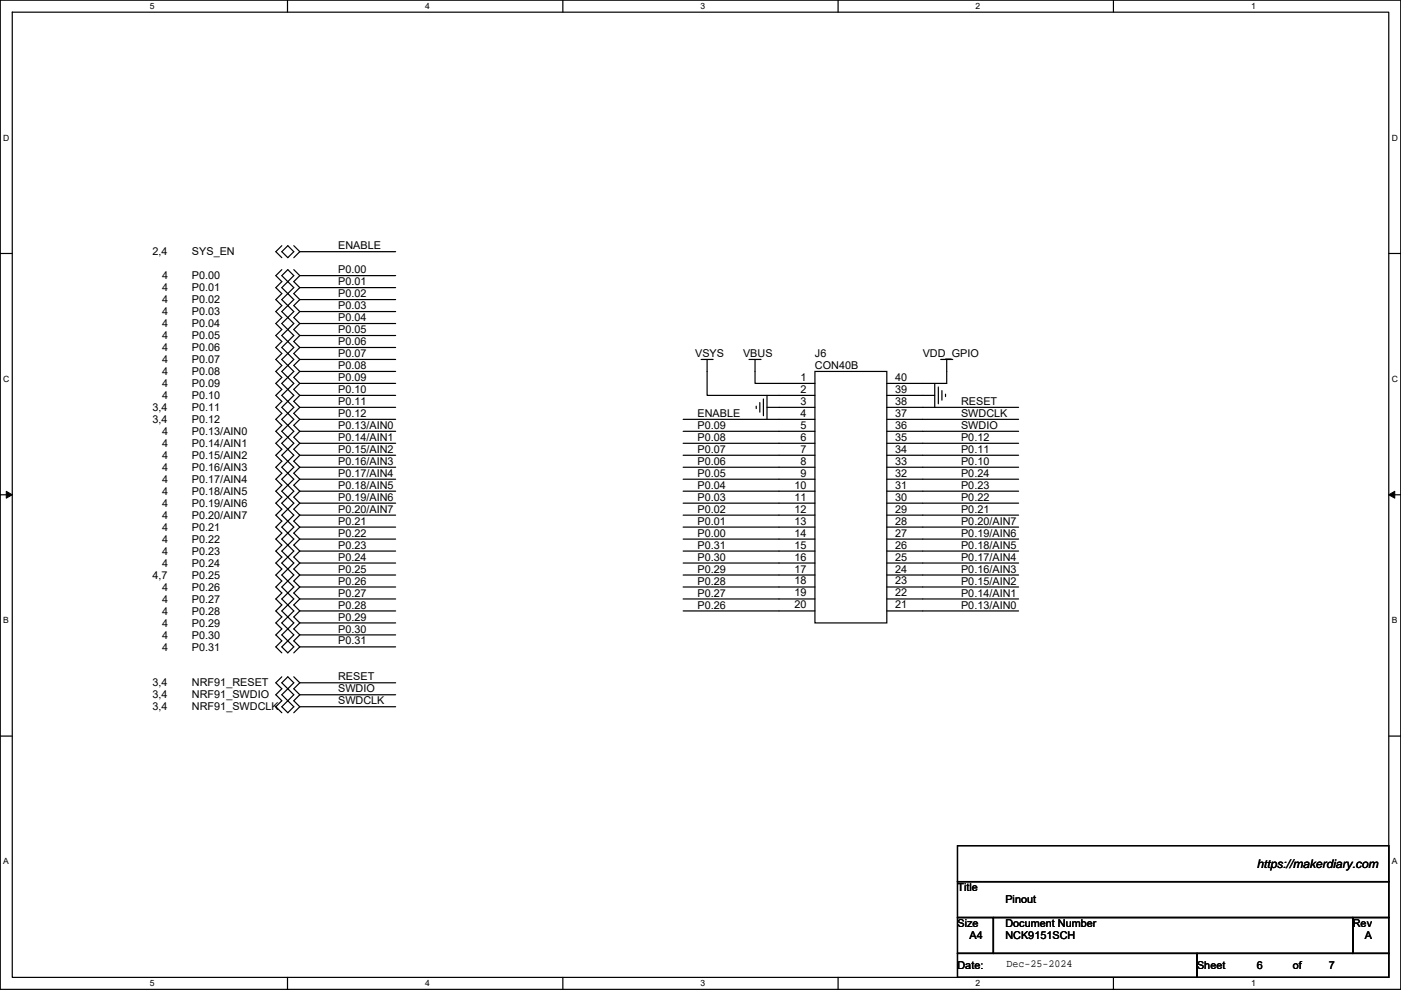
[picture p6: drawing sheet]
<svg xmlns="http://www.w3.org/2000/svg" width="297mm" height="210mm" viewBox="0 0 297 210" stroke-linecap="round" stroke-linejoin="round" font-family="sans-serif">
<path d="M.1 0h296.9v209.8h-296.9zM2.6 2.6h291.8v204.7h-291.8z" fill="none" stroke="#000" stroke-width=".25"/>
<g fill="#fff">
<path d="M31.8 .3h1v2h-1z"/>
<path d="M31.8 207.6h1v2h-1z"/>
</g>
<path d="M61 0v2.6M61 207.3v2.5" fill="none" stroke="#000" stroke-width=".25"/>
<g fill="#fff">
<path d="M90.1 .3h1v2h-1z"/>
<path d="M90.1 207.6h1v2h-1z"/>
</g>
<path d="M119.3 0v2.6M119.3 207.3v2.5" fill="none" stroke="#000" stroke-width=".25"/>
<g fill="#fff">
<path d="M148.5 .3h1v2h-1z"/>
<path d="M148.5 207.6h1v2h-1z"/>
</g>
<path d="M177.7 0v2.6M177.7 207.3v2.5" fill="none" stroke="#000" stroke-width=".25"/>
<g fill="#fff">
<path d="M206.9 .3h1v2h-1z"/>
<path d="M206.9 207.6h1v2h-1z"/>
</g>
<path d="M236.1 0v2.6M236.1 207.3v2.5" fill="none" stroke="#000" stroke-width=".25"/>
<g fill="#fff">
<path d="M265.2 .3h1v2h-1z"/>
<path d="M265.2 207.6h1v2h-1z"/>
<path d="M.7 28.2h1.3v2h-1.3z"/>
<path d="M295.1 28.2h1.3v2h-1.3z"/>
<path d="M.7 79.4h1.3v2h-1.3z"/>
<path d="M295.1 79.4h1.3v2h-1.3z"/>
</g>
<path d="M.1 53.8h2.5M294.4 53.8h2.6" fill="none" stroke="#000" stroke-width=".25"/>
<g fill="#fff">
<path d="M.7 130.5h1.2v2.1h-1.2z"/>
<path d="M295.1 130.5h1.2v2.1h-1.2z"/>
</g>
<path d="M.1 104.9h2.5M294.4 104.9h2.6" fill="none" stroke="#000" stroke-width=".25"/>
<path d="M1.3 104.2l1.3 .7-1.3 .8zM294.4 104.9l1.3-.7v1.5z" fill="#000" stroke="#000" stroke-width=".21"/>
<g fill="#fff">
<path d="M.7 181.7h1.2v2h-1.2z"/>
<path d="M295.1 181.7h1.2v2h-1.2z"/>
</g>
<g fill="none" stroke="#000" stroke-width=".25">
<path d="M59.8 57.2l-1.3 1.3 1.3 1.2-1.3 1.3 1.3 1.3-1.3 1.2 1.3 1.3-1.3 1.3 1.3 1.3-1.3 1.2 1.3 1.3-1.3 1.3 1.3 1.2-1.3 1.3 1.3 1.3-1.3 1.2 1.3 1.3-1.3 1.3 1.3 1.3-1.3 1.2 1.3 1.3-1.3 1.3 1.3 1.2-1.3 1.3 1.3 1.3-1.3 1.2 1.3 1.3-1.3 1.3 1.3 1.3-1.3 1.2 1.3 1.3-1.3 1.3 1.3 1.2-1.3 1.3 1.3 1.3-1.3 1.2 1.3 1.3-1.3 1.3 1.3 1.3-1.3 1.2 1.3 1.3-1.3 1.3 1.3 1.2-1.3 1.3 1.3 1.3-1.3 1.2 1.3 1.3-1.3 1.3 1.3 1.3-1.3 1.2 1.3 1.3-1.3 1.3 1.3 1.2-1.3 1.3 1.3 1.3-1.3 1.2 1.3 1.3-1.3 1.3 1.3 1.3-1.3 1.2 1.3 1.3-1.3 1.3 1.3 1.2-1.3 1.3 1.3 1.3M59.8 52.1l-1.3 1.3 1.3 1.3M61 59.7l1.3 1.3-1.3 1.3M61 59.7l-1.2 1.3 1.2 1.3M61 57.2l1.3 1.3-1.3 1.2-1.2-1.2zM61 52.1l1.3 1.3-1.3 1.3-1.2-1.3zM62.3 57.2l1.3 1.3M62.3 52.1l1.3 1.3M63.6 58.5h20.3M63.6 53.4h20.3M63.6 58.5l-1.3 1.2 1.3 1.3M63.6 53.4l-1.3 1.3"/>
<path d="M61 62.3l1.3 1.2-1.3 1.3M61 64.8l1.3 1.3-1.3 1.3M61 67.4l1.3 1.2-1.3 1.3M61 69.9l1.3 1.3-1.3 1.2M61 72.4l1.3 1.3-1.3 1.3M61 75l1.3 1.2-1.3 1.3M61 77.5l1.3 1.3-1.3 1.3M61 62.3l-1.2 1.2 1.2 1.3M61 64.8l-1.2 1.3 1.2 1.3M61 67.4l-1.2 1.2 1.2 1.3M61 69.9l-1.2 1.3 1.2 1.2M61 72.4l-1.2 1.3 1.2 1.3"/>
<path d="M61 75l-1.2 1.2 1.2 1.3M61 77.5l-1.2 1.3 1.2 1.3M63.6 61l-1.3 1.3 1.3 1.2M63.6 61h20.3M63.6 63.5h20.3M63.6 66.1h20.3M63.6 68.6h20.3M63.6 71.2h20.3M63.6 73.7h20.3M63.6 76.2h20.3M63.6 78.8h20.3M63.6 63.5l-1.3 1.3 1.3 1.3"/>
<path d="M63.6 66.1l-1.3 1.3 1.3 1.2M63.6 68.6l-1.3 1.3 1.3 1.3M63.6 71.2l-1.3 1.2 1.3 1.3M63.6 73.7l-1.3 1.3 1.3 1.2M63.6 76.2l-1.3 1.3 1.3 1.3M63.6 78.8l-1.3 1.3 1.3 1.2M148.7 76.2h2.5M149.9 76.2v7.7h22.9M158.8 76.2h2.6M160.1 76.2v5.1h12.7M172.8 78.8h15.2v53.3h-15.2zM199.5 76.2h2.5"/>
<path d="M200.7 76.2v5.1h-12.7M61 80.1l1.3 1.2-1.3 1.3M61 82.6l1.3 1.3-1.3 1.2M61 85.1l1.3 1.3-1.3 1.3M61 87.7l1.3 1.2-1.3 1.3M61 90.2l1.3 1.3-1.3 1.3M61 92.8l1.3 1.2-1.3 1.3M61 95.3l1.3 1.3-1.3 1.2M61 97.8l1.3 1.3-1.3 1.3M61 80.1l-1.2 1.2 1.2 1.3M61 82.6l-1.2 1.3 1.2 1.2M61 85.1l-1.2 1.3 1.2 1.3"/>
<path d="M61 87.7l-1.2 1.2 1.2 1.3M61 90.2l-1.2 1.3 1.2 1.3M61 92.8l-1.2 1.2 1.2 1.3M61 95.3l-1.2 1.3 1.2 1.2M61 97.8l-1.2 1.3 1.2 1.3M63.6 81.3h20.3M63.6 83.9h20.3M63.6 86.4h20.3M63.6 88.9h20.3M63.6 91.5h20.3M63.6 94h20.3M63.6 96.6h20.3"/>
<path d="M63.6 99.1h20.3M63.6 81.3l-1.3 1.3 1.3 1.3M63.6 83.9l-1.3 1.2 1.3 1.3M63.6 86.4l-1.3 1.3 1.3 1.2M63.6 88.9l-1.3 1.3 1.3 1.3M63.6 91.5l-1.3 1.3 1.3 1.2M63.6 94l-1.3 1.3 1.3 1.3M63.6 96.6l-1.3 1.2 1.3 1.3M63.6 99.1l-1.3 1.3 1.3 1.2M144.8 88.9h28M144.8 91.5h28M144.8 94h28"/>
<path d="M144.8 96.6h28M144.8 99.1h28M160.3 86.1v.6M161.1 85.4v2M161.9 84.6v3.6M162.6 86.4h10.2M162.6 83.9v5M188 99.1h28M188 96.6h28M188 94h28M188 91.5h28M188 88.9h28"/>
<path d="M188 86.4h28M188 83.9h10.2M198.2 81.3v5.1M198.9 82.1v3.5M199.7 82.8v2.1M200.5 83.6v.5M61 100.4l1.3 1.2-1.3 1.3M61 102.9l1.3 1.3-1.3 1.3M61 105.5l1.3 1.2-1.3 1.3M61 108l1.3 1.3-1.3 1.2M61 110.5l1.3 1.3-1.3 1.3M61 113.1l1.3 1.2-1.3 1.3"/>
<path d="M61 115.6l1.3 1.3-1.3 1.3M61 118.2l1.3 1.2-1.3 1.3M61 100.4l-1.2 1.2 1.2 1.3M61 102.9l-1.2 1.3 1.2 1.3M61 105.5l-1.2 1.2 1.2 1.3M61 108l-1.2 1.3 1.2 1.2M61 110.5l-1.2 1.3 1.2 1.3M61 113.1l-1.2 1.2 1.2 1.3M61 115.6l-1.2 1.3 1.2 1.3M61 118.2l-1.2 1.2 1.2 1.3M63.6 101.6h20.3M63.6 104.2h20.3"/>
<path d="M63.6 106.7h20.3M63.6 109.3h20.3M63.6 111.8h20.3M63.6 114.3h20.3M63.6 116.9h20.3M63.6 119.4h20.3M63.6 101.6l-1.3 1.3 1.3 1.3M63.6 104.2l-1.3 1.3 1.3 1.2M63.6 106.7l-1.3 1.3 1.3 1.3M63.6 109.3l-1.3 1.2 1.3 1.3M63.6 111.8l-1.3 1.3 1.3 1.2M63.6 114.3l-1.3 1.3 1.3 1.3"/>
<path d="M63.6 116.9l-1.3 1.3 1.3 1.2M63.6 119.4l-1.3 1.3 1.3 1.3M144.8 101.6h28M144.8 104.2h28M144.8 106.7h28M144.8 109.3h28M144.8 111.8h28M144.8 114.3h28M144.8 116.9h28M144.8 119.4h28M188 119.4h28M188 116.9h28"/>
<path d="M188 114.3h28M188 111.8h28M188 109.3h28M188 106.7h28M188 104.2h28M188 101.6h28M59.8 137.2l1.2-1.3 1.3 1.3-1.3 1.3zM61 120.7l1.3 1.3-1.3 1.2M61 123.2l1.3 1.3-1.3 1.3M61 125.8l1.3 1.2-1.3 1.3M61 128.3l1.3 1.3-1.3 1.3M61 130.9l1.3 1.2-1.3 1.3"/>
<path d="M61 133.4l1.3 1.3-1.3 1.2M61 120.7l-1.2 1.3 1.2 1.2M61 123.2l-1.2 1.3 1.2 1.3M61 125.8l-1.2 1.2 1.2 1.3M61 128.3l-1.2 1.3 1.2 1.3M61 130.9l-1.2 1.2 1.2 1.3M61 133.4l-1.2 1.3 1.2 1.2M63.6 122h20.3M63.6 124.5h20.3M63.6 127h20.3M63.6 129.6h20.3M63.6 132.1h20.3"/>
<path d="M63.6 134.7h20.3M63.6 137.2h20.3M63.6 122l-1.3 1.2 1.3 1.3M63.6 124.5l-1.3 1.3 1.3 1.2M63.6 127l-1.3 1.3 1.3 1.3M63.6 129.6l-1.3 1.3 1.3 1.2M63.6 132.1l-1.3 1.3 1.3 1.3M63.6 134.7l-1.3 1.2 1.3 1.3M63.6 137.2l-1.3 1.3M144.8 122h28M144.8 124.5h28M144.8 127h28"/>
<path d="M144.8 129.6h28M188 129.6h28M188 127h28M188 124.5h28M188 122h28M.1 156.1h2.5M59.8 143.6l-1.3 1.2 1.3 1.3-1.3 1.3 1.3 1.2-1.3 1.3 1.3 1.3M59.8 149.9l1.2-1.3 1.3 1.3-1.3 1.3zM61 146.1l1.3 1.3-1.3 1.2M61 143.6l1.3 1.2-1.3 1.3-1.2-1.3zM61 146.1l-1.2 1.3 1.2 1.2M62.3 143.6l1.3 1.2"/>
<path d="M63.6 144.8h20.3M63.6 147.4h20.3M63.6 149.9h20.3M63.6 144.8l-1.3 1.3 1.3 1.3M63.6 147.4l-1.3 1.2 1.3 1.3M63.6 149.9l-1.3 1.3M294.4 156.1h2.6M203 179.4h91.4v7.6h-91.4zM203 187h91.4v7.6h-91.4zM203 194.6h7.6v7.6h-7.6zM210.6 194.6h76.2v7.6h-76.2zM286.8 194.6h7.6v7.6h-7.6z"/>
<path d="M203 202.2h50.8v5.1h-50.8zM253.8 202.2h40.6v5.1h-40.6z"/>
</g>
<text font-size="2.5" x="266.5" y="184.2">https://makerdiary.com</text>
<g font-size="2.3">
<text x="71.7" y="52.9">ENABLE</text>
<text x="32.3" y="54.2">2,4</text>
<text x="34.4" y="59.2">4</text>
<text x="40.7" y="59.2">P0.00</text>
<text x="40.7" y="54.2">SYS_EN</text>
<text x="71.7" y="58">P0.00</text>
<text x="34.4" y="61.8">4</text>
<text x="34.4" y="64.3">4</text>
<text x="40.7" y="61.8">P0.01</text>
<text x="40.7" y="64.3">P0.02</text>
<text x="71.7" y="60.5">P0.01</text>
<text x="71.7" y="63">P0.02</text>
<text x="71.7" y="65.6">P0.03</text>
<text x="34.4" y="66.9">4</text>
<text x="34.4" y="69.4">4</text>
<text x="34.4" y="71.9">4</text>
<text x="40.7" y="66.9">P0.03</text>
<text x="40.7" y="69.4">P0.04</text>
<text x="40.7" y="71.9">P0.05</text>
<text x="71.7" y="68.1">P0.04</text>
<text x="71.7" y="70.7">P0.05</text>
<text x="34.4" y="74.5">4</text>
<text x="34.4" y="77">4</text>
<text x="40.7" y="74.5">P0.06</text>
<text x="40.7" y="77">P0.07</text>
<text x="71.7" y="73.2">P0.06</text>
<text x="71.7" y="75.7">P0.07</text>
<text x="147.4" y="75.8">VSYS</text>
<text x="157.5" y="75.8">VBUS</text>
<text x="172.8" y="75.8">J6</text>
<text x="195.6" y="75.8">VDD_GPIO</text>
<text x="34.4" y="79.6">4</text>
<text x="34.4" y="82.1">4</text>
<text x="40.7" y="79.6">P0.08</text>
<text x="40.7" y="82.1">P0.09</text>
<text x="71.7" y="78.3">P0.08</text>
<text x="71.7" y="80.8">P0.09</text>
<text x="71.7" y="83.4">P0.10</text>
<text x="169.7" y="80.8">1</text>
<text x="169.7" y="83.3">2</text>
<text x="172.8" y="78.3">CON40B</text>
<text x="189.8" y="83.3">39</text>
<text x="189.8" y="80.8">40</text>
<text x="32.3" y="87.2">3,4</text>
<text x="32.3" y="89.7">3,4</text>
<text x="34.4" y="84.6">4</text>
<text x="40.7" y="84.6">P0.10</text>
<text x="40.7" y="87.2">P0.11</text>
<text x="40.7" y="89.7">P0.12</text>
<text x="71.7" y="85.9">P0.11</text>
<text x="71.7" y="88.4">P0.12</text>
<text x="147.9" y="88.4">ENABLE</text>
<text x="169.7" y="85.9">3</text>
<text x="169.7" y="88.4">4</text>
<text x="189.8" y="88.4">37</text>
<text x="189.8" y="85.9">38</text>
<text x="203.8" y="85.9">RESET</text>
<text x="203.8" y="88.4">SWDCLK</text>
<text x="34.4" y="92.3">4</text>
<text x="34.4" y="94.8">4</text>
<text x="40.7" y="92.3">P0.13/AIN0</text>
<text x="40.7" y="94.8">P0.14/AIN1</text>
<text x="71.7" y="91">P0.13/AIN0</text>
<text x="71.7" y="93.5">P0.14/AIN1</text>
<text x="147.9" y="91">P0.09</text>
<text x="147.9" y="93.5">P0.08</text>
<text x="169.7" y="91">5</text>
<text x="169.7" y="93.5">6</text>
<text x="189.8" y="93.5">35</text>
<text x="189.8" y="91">36</text>
<text x="203.8" y="91">SWDIO</text>
<text x="203.8" y="93.5">P0.12</text>
<text x="34.4" y="97.3">4</text>
<text x="34.4" y="99.9">4</text>
<text x="40.7" y="97.3">P0.15/AIN2</text>
<text x="40.7" y="99.9">P0.16/AIN3</text>
<text x="71.7" y="96.1">P0.15/AIN2</text>
<text x="71.7" y="98.6">P0.16/AIN3</text>
<text x="71.7" y="101.1">P0.17/AIN4</text>
<text x="147.9" y="96.1">P0.07</text>
<text x="147.9" y="98.6">P0.06</text>
<text x="147.9" y="101.1">P0.05</text>
<text x="169.7" y="96">7</text>
<text x="169.7" y="98.6">8</text>
<text x="169.7" y="101.1">9</text>
<text x="189.8" y="101.1">32</text>
<text x="189.8" y="98.6">33</text>
<text x="189.8" y="96">34</text>
<text x="203.8" y="101.1">P0.24</text>
<text x="203.8" y="98.6">P0.10</text>
<text x="203.8" y="96.1">P0.11</text>
<text x="34.4" y="102.4">4</text>
<text x="34.4" y="105">4</text>
<text x="34.4" y="107.5">4</text>
<text x="40.7" y="102.4">P0.17/AIN4</text>
<text x="40.7" y="105">P0.18/AIN5</text>
<text x="40.7" y="107.5">P0.19/AIN6</text>
<text x="71.7" y="103.7">P0.18/AIN5</text>
<text x="71.7" y="106.2">P0.19/AIN6</text>
<text x="147.9" y="103.7">P0.04</text>
<text x="147.9" y="106.2">P0.03</text>
<text x="168.5" y="103.7">10</text>
<text x="168.5" y="106.2">11</text>
<text x="189.8" y="106.2">30</text>
<text x="189.8" y="103.7">31</text>
<text x="203.8" y="106.2">P0.22</text>
<text x="203.8" y="103.7">P0.23</text>
<text x="34.4" y="110">4</text>
<text x="34.4" y="112.6">4</text>
<text x="40.7" y="110">P0.20/AIN7</text>
<text x="40.7" y="112.6">P0.21</text>
<text x="71.7" y="108.8">P0.20/AIN7</text>
<text x="71.7" y="111.3">P0.21</text>
<text x="71.7" y="113.8">P0.22</text>
<text x="147.9" y="108.8">P0.02</text>
<text x="147.9" y="111.3">P0.01</text>
<text x="147.9" y="113.8">P0.00</text>
<text x="168.5" y="108.7">12</text>
<text x="168.5" y="111.3">13</text>
<text x="168.5" y="113.8">14</text>
<text x="189.8" y="113.8">27</text>
<text x="189.8" y="111.3">28</text>
<text x="189.8" y="108.7">29</text>
<text x="203.8" y="113.8">P0.19/AIN6</text>
<text x="203.8" y="111.3">P0.20/AIN7</text>
<text x="203.8" y="108.8">P0.21</text>
<text x="34.4" y="115.1">4</text>
<text x="34.4" y="117.7">4</text>
<text x="40.7" y="115.1">P0.22</text>
<text x="40.7" y="117.7">P0.23</text>
<text x="71.7" y="116.4">P0.23</text>
<text x="71.7" y="118.9">P0.24</text>
<text x="147.9" y="116.4">P0.31</text>
<text x="147.9" y="118.9">P0.30</text>
<text x="168.5" y="116.4">15</text>
<text x="168.5" y="118.9">16</text>
<text x="189.8" y="118.9">25</text>
<text x="189.8" y="116.4">26</text>
<text x="203.8" y="118.9">P0.17/AIN4</text>
<text x="203.8" y="116.4">P0.18/AIN5</text>
<text x="32.3" y="122.7">4,7</text>
<text x="34.4" y="120.2">4</text>
<text x="34.4" y="125.3">4</text>
<text x="40.7" y="120.2">P0.24</text>
<text x="40.7" y="122.7">P0.25</text>
<text x="40.7" y="125.3">P0.26</text>
<text x="71.7" y="121.5">P0.25</text>
<text x="71.7" y="124">P0.26</text>
<text x="147.9" y="121.5">P0.29</text>
<text x="147.9" y="124">P0.28</text>
<text x="168.5" y="121.4">17</text>
<text x="168.5" y="124">18</text>
<text x="189.8" y="124">23</text>
<text x="189.8" y="121.4">24</text>
<text x="203.8" y="124">P0.15/AIN2</text>
<text x="203.8" y="121.5">P0.16/AIN3</text>
<text x="34.4" y="127.8">4</text>
<text x="34.4" y="130.4">4</text>
<text x="40.7" y="127.8">P0.27</text>
<text x="40.7" y="130.4">P0.28</text>
<text x="71.7" y="126.5">P0.27</text>
<text x="71.7" y="129.1">P0.28</text>
<text x="71.7" y="131.6">P0.29</text>
<text x="147.9" y="126.5">P0.27</text>
<text x="147.9" y="129.1">P0.26</text>
<text x="168.5" y="126.5">19</text>
<text x="168.5" y="129.1">20</text>
<text x="189.8" y="129.1">21</text>
<text x="189.8" y="126.5">22</text>
<text x="203.8" y="129.1">P0.13/AIN0</text>
<text x="203.8" y="126.5">P0.14/AIN1</text>
<text x="34.4" y="132.9">4</text>
<text x="34.4" y="135.4">4</text>
<text x="34.4" y="138">4</text>
<text x="40.7" y="132.9">P0.29</text>
<text x="40.7" y="135.4">P0.30</text>
<text x="40.7" y="138">P0.31</text>
<text x="71.7" y="134.2">P0.30</text>
<text x="71.7" y="136.7">P0.31</text>
<text x="32.3" y="148.1">3,4</text>
<text x="32.3" y="145.6">3,4</text>
<text x="40.7" y="148.1">NRF91_SWDIO</text>
<text x="40.7" y="145.6">NRF91_RESET</text>
<text x="71.7" y="144.3">RESET</text>
<text x="71.7" y="146.9">SWDIO</text>
<text x="71.7" y="149.4">SWDCLK</text>
<text x="32.3" y="150.7">3,4</text>
<text x="40.7" y="150.7">NRF91_SWDCLK</text>
<text x="203" y="189">Title</text>
<text x="213.2" y="191.6">Pinout</text>
<text x="203" y="196.7">Size</text>
<text x="213.2" y="196.7">Document Number</text>
<text x="286.8" y="196.7">Rev</text>
<text x="205.5" y="199.2">A4</text>
<text x="213.2" y="199.2">NCK9151SCH</text>
<text x="289.4" y="199.2">A</text>
<text x="203" y="205.5">Date:</text>
<text x="213.4" y="205.1">Dec-25-2024</text>
<text x="253.8" y="205.5">Sheet</text>
<text x="266.5" y="205.5">6</text>
<text x="274.1" y="205.5">of</text>
<text x="281.7" y="205.5">7</text>
</g>
<g font-size="1.8">
<text x="31.8" y="1.9">5</text>
<text x="90.1" y="1.9">4</text>
<text x="148.5" y="1.9">3</text>
<text x="206.9" y="1.9">2</text>
<text x="265.2" y="1.9">1</text>
<text x=".7" y="29.8">D</text>
<text x="295.1" y="29.8">D</text>
<text x=".7" y="81">C</text>
<text x="295.1" y="81">C</text>
<text x=".7" y="132.2">B</text>
<text x="295.1" y="132.2">B</text>
<text x=".7" y="183.3">A</text>
<text x="295.1" y="183.3">A</text>
<text x="31.8" y="209.2">5</text>
<text x="90.1" y="209.2">4</text>
<text x="148.5" y="209.2">3</text>
<text x="206.9" y="209.2">2</text>
<text x="265.2" y="209.2">1</text>
</g>
</svg>
